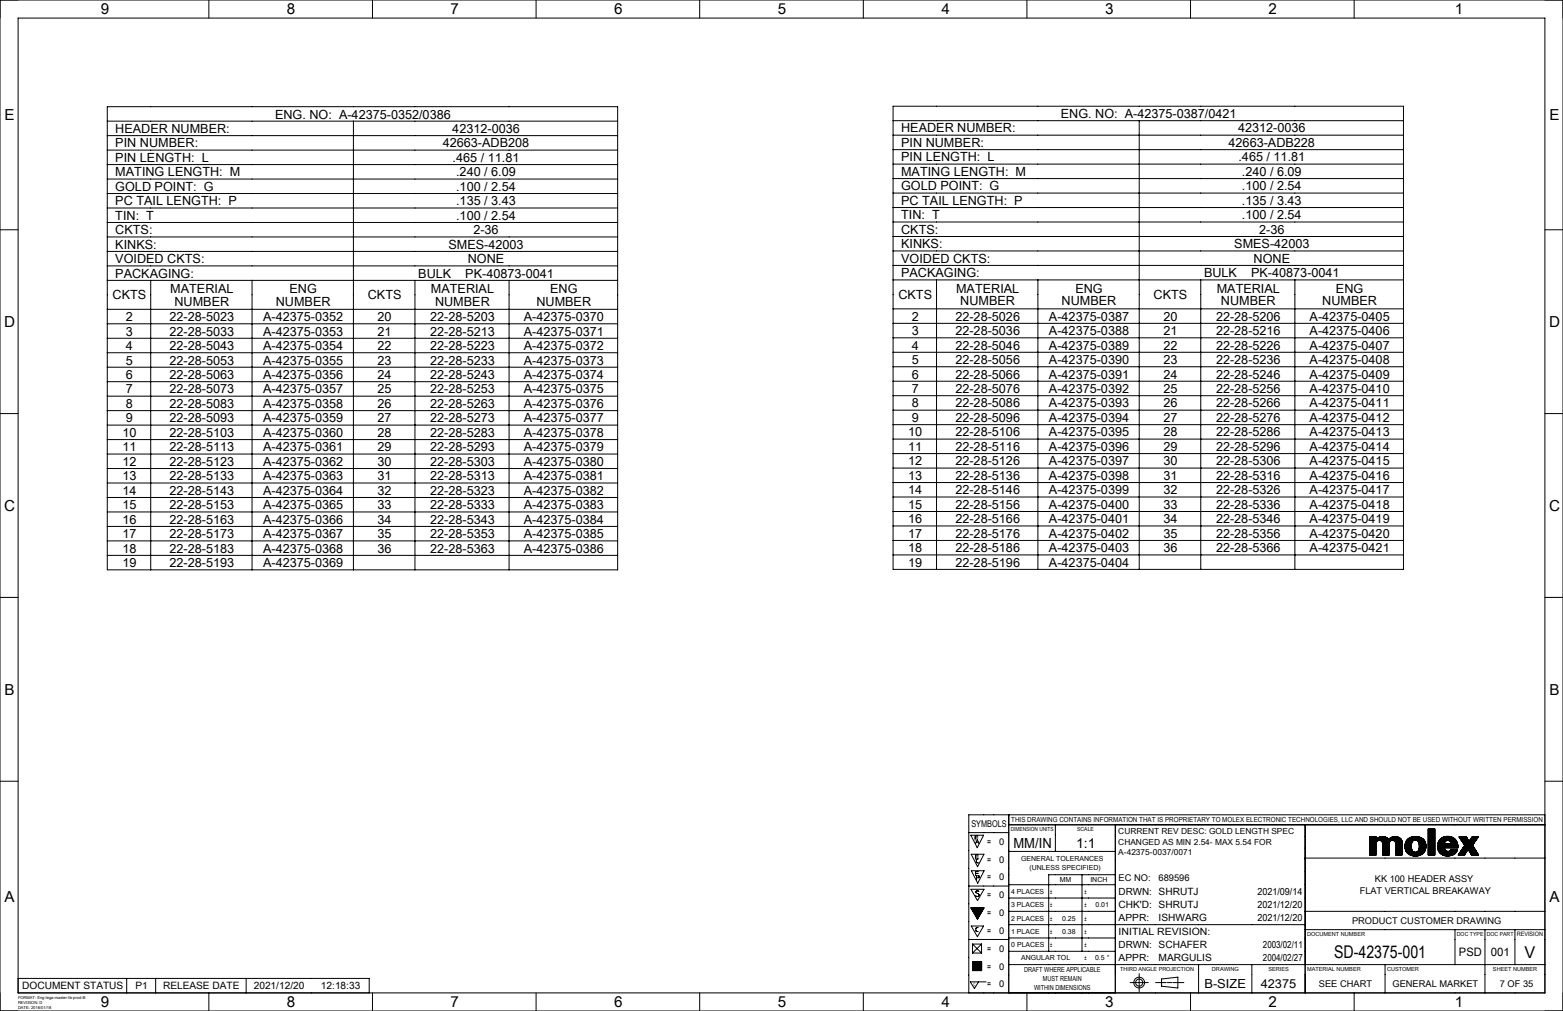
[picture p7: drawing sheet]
<svg xmlns="http://www.w3.org/2000/svg" width="432mm" height="279mm" viewBox="0 0 432 279" stroke-linecap="round" stroke-linejoin="round" font-family="sans-serif">
<g fill="none" stroke="#000" stroke-width=".28">
<path d="M0 0h431.8v279.4h-431.8zM5 5h421.8v269.4h-421.8zM57.7 0v5M102.9 0v5M148.1 0v5M193.3 0v5M238.5 0v5M283.7 0v5M328.9 0v5M374.1 0v5M29.6 29.5h141v128h-141zM29.6 33.5h141"/>
<path d="M29.6 37.5h141M97.6 33.5v124M246.7 29.4h141v128h-141zM246.7 33.4h141M246.7 37.4h141M314.7 33.4v124M29.6 41.5h141M29.6 45.5h141M29.6 49.5h141M29.6 53.5h141M29.6 57.5h141M246.7 41.4h141"/>
<path d="M246.7 45.4h141M246.7 49.4h141M246.7 53.4h141M246.7 57.4h141M0 63.5h5M29.6 61.5h141M29.6 65.5h141M29.6 69.5h141M29.6 73.5h141M29.6 77.5h141M41.6 77.5v80M69.6 77.5v80"/>
<path d="M114.6 77.5v80M140.6 77.5v80M246.7 61.4h141M246.7 65.4h141M246.7 69.4h141M246.7 73.4h141M246.7 77.4h141M258.7 77.4v80M286.7 77.4v80M331.7 77.4v80M357.7 77.4v80M426.8 63.5h5"/>
<path d="M29.6 85.5h141M29.6 89.5h141M29.6 93.5h141M29.6 97.5h141M246.7 85.4h141M246.7 89.4h141M246.7 93.4h141M246.7 97.4h141M0 114.3h5M29.6 101.5h141M29.6 105.5h141M29.6 109.5h141"/>
<path d="M29.6 113.5h141M29.6 117.5h141M246.7 101.4h141M246.7 105.4h141M246.7 109.4h141M246.7 113.4h141M246.7 117.4h141M426.8 114.3h5M29.6 137.5h141M29.6 121.5h141M29.6 125.5h141M29.6 129.5h141"/>
<path d="M29.6 133.5h141M246.7 121.4h141M246.7 125.4h141M246.7 129.4h141M246.7 133.4h141M246.7 137.4h141M29.6 141.5h141M29.6 145.5h141M29.6 149.5h141M29.6 153.5h141M246.7 141.4h141M246.7 145.4h141"/>
<path d="M246.7 149.4h141M246.7 153.4h141M0 165.1h5M426.8 165.1h5M0 215.9h5M426.8 215.9h5M267.6 230.1h11.1M268.2 230.8h3.5l-1.7 3.5zM268.3 236.1h3.5l-1.7 3.4zM269.4 231.6h.8M269.5 236.8h.7M269.5 233.1l.5-1.1 .4 1.1"/>
<path d="M269.7 232.8h.6M270.2 231.1h-.8v1.1M270.2 236.3h-.7v1.1M270.4 237.4h-.5l-.2 .3 .1 .6 .6 .2M278.7 225.2v49.2M278.7 227.9h148.1M278.7 235.3h29.4M291.6 227.9v7.4M308.1 227.9v46.5M360.6 227.9v46.5M360.6 237.1h66.2M378.4 236.3h1.8v-3.2a.89 .89 0 0 1 .9-.9 .89 .89 0 0 1 .9 .9v3.2"/>
<path d="M378.4 235.6l1.8-1.8-1.8 1.9M378.4 235.1l1.8-1.8-1.8 1.9M378.4 231.3h1.8M378.4 231.3v5M378.4 231.3h.1M378.5 231.3l-.1 .1M378.6 236.3l1.6-1.6-1.6 1.6M378.6 231.3l-.2 .2M378.7 231.3l-.3 .3M378.8 231.3l-.4 .4M378.9 231.3l-.5 .5M379.1 231.3l-.7 .7"/>
<path d="M379.2 231.3l-.8 .8M379.4 231.3l-1 1M379.5 231.3l-1.1 1.1M379.7 231.3l-1.3 1.3M379.8 231.3l-1.4 1.4M380 231.3l-1.6 1.6 1.6-1.6M380.1 231.3l-1.7 1.7M380.2 236.2l-.1 .1M380.2 236.1l-.2 .2M380.2 236l-.3 .3M380.2 235.9l-.4 .4M380.2 235.8l-.5 .5"/>
<path d="M380.2 235.7l-.5 .6 .5-.5M380.2 235.6l-.7 .7M380.2 235.5l-.8 .8M380.2 235.4l-.9 .9M380.2 235.3l-1 1M380.2 235.2l-1.1 1.1M380.2 235.1l-1.2 1.2M380.2 235l-1.3 1.3M380.2 234.8l-1.4 1.5 1.4-1.4M380.2 234.5l-1.8 1.8M380.2 234.4l-1.8 1.9M380.2 234.4l-1.8 1.8"/>
<path d="M380.2 234.2l-1.8 1.9M380.2 234.1l-1.8 1.9M380.2 234.1l-1.8 1.8M380.2 233.9l-1.8 1.9M380.2 233.6l-1.8 1.9M380.2 233.6l-1.8 1.8M380.2 233.5l-1.8 1.8M380.2 233.2l-1.8 1.8M380.2 231.3v.7a2.29 2.29 0 0 1 3.5 0M380.2 233l-1.8 1.9M380.2 231.9l-1.8 1.8M380.2 231.8l-1.8 1.8"/>
<path d="M380.2 231.7l-1.8 1.8M380.2 231.6l-1.8 1.9M380.2 231.5l-1.8 1.8M380.2 231.4l-1.8 1.8M380.2 231.3l-1.8 1.9M380.2 233l-1.8 1.8M380.3 232.8l-1.9 1.9M380.3 232.7l-1.9 1.9M380.6 231.6l-2.2 2.2M380.9 231.4l-2.5 2.5M381 231.4l-2.6 2.6M381.2 231.3l-2.8 2.8"/>
<path d="M381.4 231.2l-3 3M381.5 231.2l-3.1 3.1M381.6 231.2l-3.2 3.2M381.7 232.5l1.2-1.1-1.2 1.1M381.7 231.2l-3.3 3.3M381.8 231.2l-1.2 1.2M381.9 231.2l-1.2 1.1M382 236.3h1.8M382 231.2l-1.1 1.1M382.1 231.2l-1.1 1M382.2 231.2l-1.1 1M382.3 231.2l-1 1.1 1.1-1.1"/>
<path d="M382.4 236.3l1.4-1.3-1.3 1.3M382.7 231.3l-1.1 1.1 1-1.1-1.2 1M382.9 231.4l-1.1 1.2M383 231.5l-1.2 1.1M383.1 231.5l-1.2 1.2M383.1 231.5l-1.2 1.3M383.2 231.6l-1.3 1.3M383.3 236.3l.5-.4-.4 .4M383.3 231.7l-1.3 1.3M383.4 231.7l-1.4 1.5M383.5 231.8l-1.5 1.5M383.6 231.9l-1.6 1.6"/>
<path d="M383.6 231.9l-1.6 1.7M383.7 232l-1.7 1.6M383.8 233.1a.89 .89 0 0 1 .9-.9 .89 .89 0 0 1 .9 .9M383.8 236.2v.1M383.8 236.1l-.2 .2M383.8 236l-.3 .3M383.8 235.7l-.6 .6M383.8 235.6l-.7 .7M383.8 235.5l-.8 .8M383.8 235.4l-.9 .9M383.8 235.3l-1 1M383.8 235.2l-1.1 1.1"/>
<path d="M383.8 235.1l-1.2 1.2M383.8 234.8l-1.5 1.5M383.8 234.6l-1.7 1.7M383.8 234.5l-1.8 1.8M383.8 234.3l-1.8 1.9M383.8 234.2l-1.8 1.9M383.8 234.2l-1.8 1.8M383.8 234l-1.8 1.9M383.8 234l-1.8 1.8M383.8 233.9l-1.8 1.8M383.8 233.7l-1.8 1.9M383.8 233.7l-1.8 1.8"/>
<path d="M383.8 233.6l-1.8 1.8M383.8 233.4l-1.8 1.9M383.8 233.3l-1.8 1.9 1.8-1.8M383.8 233.1l-1.8 1.9M383.8 233.1l-1.8 1.8M383.8 233.1v3.2M383.8 232.9l-1.8 1.9M383.8 232.9l-1.8 1.8M384 232.6l-2 2.1M384.2 231.5l-2.2 2.3M384.5 231.4l-2.5 2.5M384.6 231.3l-2.6 2.6"/>
<path d="M384.8 231.3l-2.8 2.8M384.8 231.2l-2.8 2.9M385 231.2l-3 3M385 232.3l1.2-1-1.1 1.1M385.1 231.2l-3.1 3.2M385.2 231.2l-3.2 3.2M385.3 231.2l-3.3 3.3M385.5 231.2l-1.3 1.2M385.5 231.2l-1.1 1.1M385.6 236.3h1.7M385.6 233.1v3.2M385.6 231.2l-1.1 1.1"/>
<path d="M385.7 231.2l-1.1 1M385.8 231.2l-1.1 1M385.9 231.2l-1.1 1M385.9 231.2l-1 1.1M386 231.3l-1 1M386.2 231.3l-1 1.1M386.3 231.4l-1.1 1M386.4 231.4l-1.1 1M386.5 231.4l-1.1 1.2 1.1-1.1M386.5 236.3l.8-.8-.8 .8M386.6 231.5l-1.2 1.1M386.6 231.5l-1.1 1.2"/>
<path d="M386.7 231.6l-1.2 1.2M386.8 231.7l-1.2 1.2M386.8 231.7l-1.2 1.3M386.9 231.8l-1.3 1.3M387 231.8l.3 .8v3.7M387 231.8a2.3 2.3 0 0 0-3.3 .2M387 231.8l-1.4 1.5M387 231.9l-1.4 1.5M387.1 231.9l-1.5 1.5M387.1 232l-1.5 1.6M387.2 232l-1.6 1.7 1.6-1.6M387.2 232.2l-1.6 1.7"/>
<path d="M387.3 232.2l-1.7 1.8M387.3 232.3l-1.7 1.7M387.3 232.4l-1.7 1.8M387.3 232.5l-1.7 1.7M387.3 234.9l-1.3 1.4M387.3 234.8l-1.4 1.5M387.3 234.7l-1.6 1.6M387.3 234.6l-1.6 1.7M387.3 234.5l-1.7 1.8M387.3 234.4l-1.7 1.8M387.3 234.3l-1.7 1.8M387.3 234.2l-1.7 1.8"/>
<path d="M387.3 234.2l-1.7 1.7M387.3 234l-1.7 1.8M387.3 233.9l-1.7 1.8M387.3 233.9l-1.7 1.7M387.3 233.7l-1.7 1.8M387.3 233.6l-1.7 1.8M387.3 233.6l-1.7 1.7M387.3 233.4l-1.7 1.8M387.3 233.3l-1.7 1.8M387.3 233.3l-1.7 1.7M387.3 233.1l-1.7 1.8M387.3 233.1l-1.7 1.7"/>
<path d="M387.3 233l-1.7 1.8M387.3 232.8l-1.7 1.8M387.3 232.8l-1.7 1.7M387.3 232.7l-1.7 1.8M387.3 232.5l-1.7 1.8M387.3 236.3h.1M387.3 236.2l-.1 .1M387.3 236.1l-.2 .2M387.3 236l-.2 .3M387.3 235.9l-.4 .4M387.3 235.8l-.5 .5M387.3 235.7l-.6 .6"/>
<path d="M387.3 235.6l-.7 .7M387.3 235.3l-1 1M387.3 235.2l-1.1 1.1M387.3 235.1l-1.1 1.2M387.3 235l-1.3 1.3M388.5 235.3l.6 .7M389 231.8l-.3 .4M389.2 231.7l-.7 .7M389.3 236.1l.9-.9-.9 .9M389.5 231.5l-1.1 1.1M389.7 231.4l-1.4 1.4M389.8 231.4l-1.5 1.5"/>
<path d="M389.9 234l-1.4 1.4M389.9 233.9l-1.4 1.4M389.9 233.8l-1.4 1.5M389.9 233.7l-1.5 1.5M389.9 234.1l-1.3 1.4M389.9 234.2l-1.3 1.3M389.9 233.5l-1.5 1.6 1.5-1.5M389.9 234.3l-1.2 1.3M389.9 233.4l-1.6 1.6M389.9 234.4l-1.2 1.2M389.9 234.4l-1.2 1.3M389.9 233.3l-1.6 1.7"/>
<path d="M390 234.5l-1.2 1.2M390 231.3l-1.8 1.8M390 233.1l-1.7 1.8M390 234.6l-1.1 1.2 1.1-1.1M390 233l-1.7 1.8M390 234.7l-1.1 1.2M390 232.9l-1.8 1.8M390.1 234.8l-1.1 1.1M390.1 231.3l-1.9 1.9M390.1 234.9l-1.1 1M390.1 235l-1 1M390.1 232.7l-1.9 1.9"/>
<path d="M390.2 235.1l-1 1M390.2 231.3l-2 2M390.3 235.2l-.9 1M390.4 235.3l-.9 .9M390.4 231.2l-2.2 2.2M390.4 235.4l-.9 .8M390.4 231.2l-2.3 2.3M390.5 235.4l-.9 .9M390.5 235.4l-.8 .9M390.6 231.2l-2.5 2.4M390.6 235.5l-.9 .8M390.7 235.5l-.9 .9 1-.9"/>
<path d="M390.7 231.2l-2.6 2.6M390.8 231.2l-2.7 2.6M390.9 235.5l-1 .9M390.9 231.2l-2.8 2.8M390.9 235.5l-.9 .9M391 235.5l-.9 .9M391 231.2l-2.9 2.9M391.1 231.2l-3 2.9M391.2 235.5l-1 1M391.2 231.2l-3.1 3M391.2 235.5l-.9 1M391.3 231.2l-3.1 3.1"/>
<path d="M391.4 231.2l-3.2 3.2M391.4 235.4l-1.1 1.1M391.5 231.2l-3.3 3.3M391.6 232.4l1-.9-.9 .9M391.6 231.2l-1.1 1.1M391.7 231.2l-1 1M391.8 231.2l-.9 1M391.9 231.3l-1 .9M391.9 232.8a2.16 2.16 0 0 1-.6 2.7 .98 .98 0 0 1-1.2-.6M391.9 232.8a1.1 1.1 0 0 0-1.4-.5 1.1 1.1 0 0 0-.6 1.3l.2 1.3M391.9 231.3l-.8 .9M391.9 232.9l1.2-1.1-1.1 1.1"/>
<path d="M392 234.8l1.8-1.8-1.9 2M392 231.3l-.9 .9M392.1 234.4l1.6-1.6-1.7 1.7M392.1 233.3l1.3-1.2-1.3 1.3M392.1 231.3l-.9 .9M392.2 231.3l-.8 .9 .9-.8M392.5 231.5l-1.1 .8M392.7 231.6l-1 .9M392.7 231.6l-.9 .9M392.8 231.6l-1 1M392.9 231.7l-1 1 1-1M392.9 236l-1 .5-1.1 .1-1.7-.6"/>
<path d="M392.9 231.7l.7 .7M392.9 231.7a2.97 2.97 0 0 0-4.8 2.2l.4 1.4M393 231.7l-1.1 1.1M393.1 231.9l-1.1 1.1M393.2 231.9l-1.2 1.2M393.2 232l-1.2 1.2M393.3 232l-1.3 1.3M393.4 232.1l-1.3 1.4M393.5 232.2l-1.4 1.4M393.5 232.2l-1.4 1.5M393.5 235.4l-.6 .6M393.5 232.3l-1.4 1.5"/>
<path d="M393.6 232.4l-1.5 1.5M393.6 232.4a2.85 2.85 0 0 1-.7 3.6M393.6 232.4l-1.5 1.6M393.6 232.5l-1.5 1.6M393.7 235.2l-1 1M393.7 232.6l-1.6 1.6M393.7 232.6l-1.6 1.7M393.7 235.1l-1.2 1.1M393.8 232.9l-1.8 1.8M393.8 234.9l-1.5 1.4M393.8 234.8l-1.6 1.6M393.8 233.1l-2 2.1"/>
<path d="M393.9 234.6l-1.9 1.8M393.9 233.1l-3.4 3.4 1.1-1.2M393.9 233.2l-3.3 3.4M393.9 234.5l-2 2M393.9 233.3l-3.2 3.3M393.9 234.4l-2.1 2.1M393.9 233.4l-3.2 3.2M393.9 234.3l-2.2 2.2M393.9 233.5l-3.1 3.1M393.9 233.6l-3 3M393.9 234.1l-2.4 2.5M393.9 233.6l-2.9 3"/>
<path d="M394 234.1l-2.6 2.5M394 233.8l-2.9 2.8M394 233.9l-2.7 2.7M394 233.9l-2.8 2.7M394.6 234.8l1.8-1.7-1.8 1.8M394.6 233.4l1.8-1.7-1.8 1.9M394.6 229.5l.4-.4-.4 .5M394.6 229.1v7.2M394.6 229.1h1.8M394.6 229.1h.1M394.7 229.1l-.1 .2M394.8 229.1l-.2 .2"/>
<path d="M394.8 229.1l-.2 .3M394.9 229.1l-.3 .3M395.1 229.1l-.5 .6M395.2 229.1l-.6 .6M395.3 229.1l-.7 .8M395.4 229.1l-.8 .9M395.5 229.1l-.9 .9M395.6 229.1l-1 1.1M395.7 229.1l-1.1 1.2M395.8 229.1l-1.2 1.2M395.9 229.1l-1.3 1.3M396 229.1l-1.4 1.4"/>
<path d="M396.1 229.1l-1.5 1.5M396.2 229.1l-1.6 1.6M396.3 229.1l-1.7 1.7M396.4 236.2l-.2 .1M396.4 236l-.3 .3M396.4 235.9l-.4 .4M396.4 235.8l-.5 .5M396.4 235.7l-.6 .6M396.4 235.6l-.7 .7M396.4 235.5l-.8 .8M396.4 235.4l-.9 .9M396.4 235.3l-1 1"/>
<path d="M396.4 235.2l-1.1 1.1M396.4 235l-1.3 1.3M396.4 234.9l-1.4 1.4M396.4 234.7l-1.6 1.6M396.4 234.6l-1.7 1.7M396.4 234.4l-1.8 1.9M396.4 234.3l-1.8 1.9M396.4 234.3l-1.8 1.8M396.4 234.1l-1.8 1.9M396.4 234.1l-1.8 1.8M396.4 234l-1.8 1.8M396.4 233.8l-1.8 1.9"/>
<path d="M396.4 233.8l-1.8 1.8M396.4 233.7l-1.8 1.8M396.4 233.5l-1.8 1.9M396.4 233.5l-1.8 1.8M396.4 233.4l-1.8 1.8M396.4 233.3l-1.8 1.8M396.4 233.2l-1.8 1.9M396.4 232.9l-1.8 1.9M396.4 232.8l-1.8 1.8M396.4 232.7l-1.8 1.8M396.4 232.6l-1.8 1.9M396.4 232.5l-1.8 1.8"/>
<path d="M396.4 232.4l-1.8 1.8M396.4 232.3l-1.8 1.9M396.4 232.2l-1.8 1.8M396.4 232.1l-1.8 1.9M396.4 232l-1.8 1.9M396.4 231.9l-1.8 1.8M396.4 231.8l-1.8 1.9M396.4 231.5l-1.8 1.9M396.4 231.3l-1.8 2 1.8-1.9M396.4 231.2l-1.8 1.9M396.4 231.1l-1.8 1.9M396.4 231l-1.8 1.9"/>
<path d="M396.4 230.9l-1.8 1.9M396.4 230.8l-1.8 1.9M396.4 230.7l-1.8 1.9M396.4 230.6l-1.8 1.9M396.4 230.4l-1.8 2 1.8-1.9M396.4 230.4l-1.8 1.8M396.4 230.2l-1.8 1.9M396.4 230.1l-1.8 1.9M396.4 229.9l-1.8 2 1.8-1.8M396.4 229.8l-1.8 1.9M396.4 229.8l-1.8 1.8M396.4 229.6l-1.8 1.9"/>
<path d="M396.4 229.5l-1.8 1.9M396.4 229.5l-1.8 1.8M396.4 229.3l-1.8 1.9M396.4 229.3l-1.8 1.8M396.4 229.2l-1.8 1.8M396.4 229.1l-1.8 1.8M396.4 229.1v7.2h-1.8M397.1 234.2a2.92 2.92 0 0 0 2.5 2.3 2.92 2.92 0 0 0 3-1.7M397.3 232.7l-.2 1.5M398.2 231.6l-.6 .6M398.5 231.4l-1.1 1.1M398.8 231.3l-1.5 1.5"/>
<path d="M398.9 231.3l-1.6 1.6M399 231.2l-1.7 1.8M399.1 233.1l-1.8 1.9 1.8-1.8M399.1 234.4l-1.3 1.3 1.3-1.2M399.1 233l-1.8 1.9M399.1 232.9l-1.8 1.9M399.1 234.5l-1.2 1.3M399.1 234.6l-1.1 1.3 1.2-1.2M399.2 232.7l-2 2M399.2 234.8l-1.2 1.1M399.2 233.3l-1.8 1.8M399.2 231.2l-2 2"/>
<path d="M399.2 234.8l-1.1 1.2M399.3 234.9l-1.2 1.1M399.3 231.2l-2.1 2.1M399.3 234.9l-1.1 1.1M399.4 235l-1.1 1.1M399.4 233.3l-2 1.9M399.4 232.5a.9 .9 0 0 1 1-.1 .9 .9 0 0 1 .5 .9h-1.8zM399.4 235.1l-1.1 1M399.4 231.2l-2.2 2.2M399.5 233.3l-2 2 2-2M399.5 235.1l-1.1 1.1M399.5 231.2l-2.4 2.3"/>
<path d="M399.6 235.2l-1.1 1M399.6 231.1l-2.5 2.5M399.7 233.3l-2.2 2.1M399.7 231.1l-2.6 2.7M399.8 233.3l-2.2 2.2M399.8 235.3l-1.2 1M399.8 231.1l-2.7 2.7M399.9 235.3l-1.1 1.1M399.9 231.1l-2.8 2.8M400 233.3l-2.3 2.3M400 235.3l-1.2 1.1M400 231.1l-2.9 3"/>
<path d="M400.1 235.3l-1.2 1.1M400.1 233.3l-2.4 2.3M400.1 231.1l-3 3M400.1 233.3l-2.4 2.4M400.1 235.3l-1.1 1.1M400.2 231.1l-3.1 3.1M400.3 233.3l-1.1 1M400.3 235.3l-1.3 1.2M400.3 233.3l-1 1M400.3 231.2l-3.1 3.1M400.4 231.2l-3.2 3.2M400.4 233.3l-1.1 1"/>
<path d="M400.5 231.2l-3.3 3.3M400.5 235.1l-1.4 1.4M400.6 233.3l-1.1 1M400.6 233.3l-1 1 1.1-1M400.6 231.2l-3.4 3.4M400.7 234.3l1.7-1.7-1.7 1.7M400.7 235l.2-.2-1.7 1.7M400.7 231.2l-1.2 1.2M400.8 231.2l-1.1 1.1M400.8 233l1.2-1.1-1.1 1.2M400.9 231.3a2.8 2.8 0 0 0-3.6 1.4M400.9 231.3l.7 .3 .8 .9"/>
<path d="M400.9 231.3l-1.1 1M401 231.3l-1.1 1M401 231.3l-.9 1M401 234.8l-1.7 1.7M401.1 231.3l-1 1M401.1 234.8l-1.7 1.7M401.1 231.4l-.9 .9M401.1 234.3l1.5-1.4-1.4 1.4M401.2 234.8l-1.7 1.7M401.2 231.4l-.9 .9M401.3 231.4l-1 .9M401.3 234.8l-1.7 1.7"/>
<path d="M401.3 231.5l-.8 .9 .9-.9M401.4 234.8l-1.7 1.7M401.5 234.8l-1.8 1.7M401.5 231.5l-1 1M401.5 231.6l-.9 .9M401.6 231.6l-1 1M401.6 234.8l-1.8 1.7M401.7 234.8l-1.7 1.7M401.7 231.7l-1 .9M401.7 231.7l-1 1M401.8 231.7l-1 1.1M401.8 234.8l-1.8 1.7"/>
<path d="M401.8 231.8l-1 1M401.9 231.8l-1.1 1.1M401.9 234.8l-1.8 1.7M401.9 231.9l-1.1 1.1M402 234.8l-1.7 1.7 1.8-1.7M402.1 232l-2.3 2.3M402.1 232.1l-2.2 2.2M402.1 234.8l-1.6 1.7M402.2 232.2l-2.1 2.1M402.3 232.3l-2.1 2M402.3 234.8l-1.8 1.7M402.3 232.3l-1.9 2"/>
<path d="M402.3 235.5l-.4 .5M402.3 232.4l-1.9 1.9M402.4 232.5l-1.9 1.8M402.4 234.8l-1.7 1.7M402.4 232.5l.4 1.8M402.4 235.4l-.7 .7M402.4 234.8l-1.6 1.6M402.5 232.7l-1.7 1.6M402.5 232.7l-1.6 1.6M402.5 235.3l-.9 .9M402.5 232.8l-1.5 1.5M402.6 234.8l-1.7 1.6"/>
<path d="M402.6 235.1l-1.2 1.2M402.6 233l-1.3 1.3M402.6 235l-1.3 1.3M402.6 234.8l-1.5 1.6M402.6 233.1l-1.2 1.2M402.7 233.1l-1.2 1.2M402.7 233.2l-1.1 1.1M402.7 234.3h.1M402.7 233.3l-1 1M402.7 233.4l-.9 .9M402.7 233.5l-.8 .8M402.7 233.5l-.7 .8"/>
<path d="M402.8 233.6l-.7 .7M402.8 233.7l-.6 .6M402.8 233.8l-.5 .5M402.8 233.9l-.4 .4M402.8 234l-.3 .3M402.8 234.1l-.2 .2M402.8 234.3h-3.7a.92 .92 0 0 0 .6 .9 .92 .92 0 0 0 1.1-.4h1.8M402.8 236.3h1.8M403 236.1l4.9-4.8-5 5M403.1 231.3h2M403.1 231.3l1.6 2.3-1.9 2.7M403.1 231.3h.1"/>
<path d="M403.2 231.3v.1M403.4 231.3l-.2 .2M403.4 231.3l-.2 .2 .3-.2M403.6 231.3l-.3 .3M403.7 231.3l-.4 .3M403.8 231.3l-.4 .4M403.9 234.7l3.5-3.4-3.6 3.6M404 231.3l-.6 .5M404.1 231.3l-.6 .6 .6-.6M404.3 231.3l-.7 .7M404.4 233.2l1.2-1.1-1.2 1.2M404.4 231.3l-.8 .8"/>
<path d="M404.6 231.3l-.9 .9M404.6 233.5l1.2-1.1-1.2 1.2M404.6 236.3l1-1.6 .9 1.6M404.6 236.2v.1M404.7 231.3l-1 .9M404.7 236.1l-.2 .2M404.7 231.3l-1 1M404.8 235.9l-.3 .4M404.9 231.3l-1.1 1.1M404.9 235.8l-.5 .5M405 231.3l-1.1 1.2M405.1 231.3l.7 1.2 .9-1.2"/>
<path d="M405.1 231.3l-1.2 1.2M405.1 235.5l-.8 .8M405.1 231.4l-1.2 1.2M405.2 231.4l-1.2 1.2M405.2 231.5l-1.2 1.2M405.2 235.3l-1 1M405.3 231.7l-1.2 1M405.3 231.7l-1.1 1.2M405.4 231.8l-1.2 1.2M405.4 235l-1.3 1.3M405.4 231.9l-1.1 1.1M405.5 231.9l-1.2 1.2"/>
<path d="M405.5 232l-1.1 1.2M405.6 232.1l-1.1 1.2M405.7 232.2l-1.2 1.2M405.7 232.3l-1.2 1.2M405.7 235l1.2-1.2-1.1 1.2M405.8 232.4l-1.3 1.4M406.1 235.5l1.2-1.1-1.2 1.2M406.4 236l1.2-1.1-1.2 1.2M406.4 231.8l.5-.5-.7 .6M406.5 236.3h2M406.7 231.3h1.7l-1.6 2.3M406.7 231.3v.1"/>
<path d="M406.8 231.3l-.3 .3M406.8 233.6l1.7 2.7M406.8 233.6l-1.1 1.2 1.2-1.1M406.9 233.7l-1.2 1.2M407 233.9l-1.2 1.2M407 231.3l-1 1M407 234l-1.1 1.1M407.1 234l-1.2 1.2M407.1 231.3l-2.7 2.6M407.1 234.1l-1.1 1.2 1.1-1.2M407.2 236.3l.8-.8-.8 .8M407.2 234.2l-1.2 1.2"/>
<path d="M407.2 231.3l-3 3M407.2 234.3l-1.1 1.2M407.2 233l-3.2 3.3 3.1-3.1M407.3 234.4l-1.2 1.2M407.4 234.5l-1.2 1.2M407.4 234.6l-1.1 1.2 1.1-1.2M407.5 234.7l-1.2 1.2M407.5 231.3l-3.9 3.9M407.5 234.7l-1.2 1.3M407.5 232.6l-3.7 3.7M407.6 231.3l-4.2 4.1M407.6 234.9l-1.2 1.2"/>
<path d="M407.6 236.3l.6-.5-.5 .5M407.6 235l-1.1 1.2M407.7 231.3l-4.5 4.5M407.7 235l-1.2 1.3M407.7 235.1l-1.1 1.2M407.8 235.1l-1.2 1.2M407.8 232.2l-4.1 4.1M407.8 235.2l-1.1 1.1M407.9 235.3l-1 1M407.9 235.4l-.9 .9M407.9 232l-4.3 4.3M408 231.3l-5.1 5"/>
<path d="M408 235.6l-.7 .7M408.1 235.6l-.7 .7M408.1 236.3l.2-.2-.2 .2M408.1 231.3l-5.1 5M408.1 235.7l-.6 .6M408.2 231.3l-5 5M408.2 236.3l.2-.1-.2 .1M408.2 235.9l-.4 .4M408.2 235.9l-.3 .4M408.3 236l-.3 .3 .3-.3M408.3 231.3l-5.1 5M408.4 231.4l-4.9 4.9 4.7-4.7"/>
<path d="M408.4 236.2l-.1 .1M408.4 231.3l-5.1 5M408.4 236.2v.1M408.4 236.3h.1M426.8 225.2h-159.2v49.2M267.6 244.9h11.1M267.6 259.6h11.1M268.2 250.9h3.7l-1.9 3.2zM268.2 245.8h3.7l-1.9 3.1zM268.3 255.9h3.4l-1.7 3zM268.3 240.6h3.6l-1.8 3.5zM268.4 250.9l-.1 .1"/>
<path d="M268.6 250.9l-.2 .2M268.9 250.9l-.4 .4M269.2 250.9l-.6 .6M269.5 250.9l-.8 .8M269.5 241.4h.8M269.7 250.9l-.9 .9M269.8 242.6h.6l.1-.5-.7-.1v1.1M270 250.9l-1.1 1.1M270.3 256.3l-.5 .1-.2 .3 .1 .6 .6 .1M270.3 250.9l-1.3 1.3M270.3 253.6l-.3 .3M270.3 240.9h-.8v1.1"/>
<path d="M270.4 246.4a.42 .42 0 0 0-.5-.2 .42 .42 0 0 0-.2 .5l.6 .3a.48 .48 0 0 1-.1 .8 .48 .48 0 0 1-.7-.3M270.6 250.9l-1.5 1.5M270.7 253l-.8 .8M270.8 250.9l-1.6 1.6M271 252.3l-1.2 1.3M271.1 250.9l-1.8 1.8M271.4 250.9l-2 2M271.4 251.7l-1.7 1.7M271.7 250.9l-2.2 2.2M271.8 251l-2.2 2.2M278.7 251.9h29.4M278.7 255.5h81.9"/>
<path d="M278.7 244.5h29.4M278.7 248.2h29.4M278.7 259.2h29.4M298.9 241.7v21.2M308.1 241.7h-18.4v21.2M360.6 251.9h66.2M360.6 256.9h66.2M402 256.9v9.7M410.2 256.9v17.5M418.5 256.9v9.7M5 270.4h97v4M35 270.4v4"/>
<path d="M43 270.4v4M57.7 274.4v5M68 270.4v4M102.9 274.4v5M148.1 274.4v5M193.3 274.4v5M238.5 274.4v5M268.7 260.9h2.5M268.7 260.9v2.5M268.7 263.4h2.5M268.7 260.9l2.5 2.5M268.7 266.6h2.5"/>
<path d="M268.7 265.8h2.5v2.4h-2.5zM268.7 266.5h2.5M268.7 266.2h2.5M268.7 268.1h2.5M268.7 266.7h2.5M268.7 267h2.5M268.7 267.7h2.5M268.7 268.2h2.5M268.7 265.8h2.5M268.7 268h2.5M268.7 267.1h2.5M268.7 265.9h2.5"/>
<path d="M268.7 267.8h2.5M268.7 266.9h2.5M268.7 266.4h2.5M268.7 267.3h2.5M268.7 266.8h2.5M268.7 266.3h2.5M268.7 267.9h2.5M268.7 266h2.5M268.7 267.6h2.5M268.7 267.2h2.5M268.7 267.5h2.5M268.7 267.4h2.5"/>
<path d="M268.7 266.1h2.5M270.3 271.3l-1.1 1.9-1.2-1.9h4.4M271.2 260.9v2.5M271.2 260.9l-2.5 2.5M278.7 266.6h148.1M278.7 262.9h29.4M283.7 274.4v5M312.2 271.5h2M314.4 271.5h.7M314.7 269v2M314.7 271.2v.7M314.7 272.1v1.9"/>
<path d="M315.3 271.5h1.9M319.2 271.5h3M320.9 270.5l4.5-.5v3l-4.5-.5zM322.5 271.5h1.3M324.1 271.5h2.9M328.9 274.4v5M331.1 266.6v7.8M345.8 266.6v7.8M374.1 274.4v5M382.6 266.6v7.8"/>
<circle cx="314.7" cy="271.5" r="1.5"/>
<circle cx="314.7" cy="271.5" r="1"/>
</g>
<text font-size="4.8" x="368.6" y="264.8">SD-42375-001</text>
<text font-size="4.5" x="421.2" y="264.7">V</text>
<g font-size="4.2">
<text x="27.8" y="4">9</text>
<text x="79.3" y="4">8</text>
<text x="124.5" y="4">7</text>
<text x="169.7" y="4">6</text>
<text x="214.9" y="4">5</text>
<text x="260.1" y="4">4</text>
<text x="305.3" y="4">3</text>
<text x="350.5" y="4">2</text>
<text x="401.9" y="4">1</text>
<text x="1.3" y="33.3">E</text>
<text x="428.1" y="33.3">E</text>
<text x="1.1" y="90.4">D</text>
<text x="427.9" y="90.4">D</text>
<text x="1.1" y="141.2">C</text>
<text x="427.9" y="141.2">C</text>
<text x="1.3" y="192">B</text>
<text x="428.1" y="192">B</text>
<text x="1.3" y="249.2">A</text>
<text x="428.1" y="249.2">A</text>
<text x="27.8" y="278.4">9</text>
<text x="79.3" y="278.4">8</text>
<text x="124.5" y="278.4">7</text>
<text x="169.7" y="278.4">6</text>
<text x="214.9" y="278.4">5</text>
<text x="260.1" y="278.4">4</text>
<text x="305.3" y="278.4">3</text>
<text x="350.5" y="278.4">2</text>
<text x="401.9" y="278.4">1</text>
</g>
<g font-size="3.9">
<text x="280" y="234.4">MM/IN</text>
<text x="297.3" y="234.4">1:1</text>
</g>
<g font-size="3.5">
<text x="76" y="32.8">ENG. NO: A-42375-0352/0386</text>
<text x="293.1" y="32.6">ENG. NO: A-42375-0387/0421</text>
<text x="31.9" y="40.7">PIN NUMBER:</text>
<text x="31.9" y="36.7">HEADER NUMBER:</text>
<text x="122.3" y="40.7">42663-ADB208</text>
<text x="125" y="36.7">42312-0036</text>
<text x="248.9" y="40.6">PIN NUMBER:</text>
<text x="248.9" y="36.6">HEADER NUMBER:</text>
<text x="339.4" y="40.6">42663-ADB228</text>
<text x="342" y="36.6">42312-0036</text>
<text x="31.9" y="44.8">PIN LENGTH: L</text>
<text x="125.1" y="44.7">.465 / 11.81</text>
<text x="248.9" y="44.6">PIN LENGTH: L</text>
<text x="342.1" y="44.6">.465 / 11.81</text>
<text x="31.9" y="52.8">GOLD POINT: G</text>
<text x="31.9" y="48.8">MATING LENGTH: M</text>
<text x="126" y="48.7">.240 / 6.09</text>
<text x="126" y="52.7">.100 / 2.54</text>
<text x="248.9" y="52.6">GOLD POINT: G</text>
<text x="248.9" y="48.6">MATING LENGTH: M</text>
<text x="343.1" y="48.6">.240 / 6.09</text>
<text x="343.1" y="52.6">.100 / 2.54</text>
<text x="31.9" y="56.8">PC TAIL LENGTH: P</text>
<text x="126" y="56.7">.135 / 3.43</text>
<text x="248.9" y="56.6">PC TAIL LENGTH: P</text>
<text x="343.1" y="56.6">.135 / 3.43</text>
<text x="31.9" y="60.7">TIN: T</text>
<text x="31.9" y="64.8">CKTS:</text>
<text x="126" y="60.7">.100 / 2.54</text>
<text x="130.8" y="64.7">2-36</text>
<text x="248.9" y="60.6">TIN: T</text>
<text x="248.9" y="64.6">CKTS:</text>
<text x="343.1" y="60.6">.100 / 2.54</text>
<text x="347.9" y="64.6">2-36</text>
<text x="31.9" y="68.8">KINKS:</text>
<text x="123.9" y="68.8">SMES-42003</text>
<text x="248.9" y="68.6">KINKS:</text>
<text x="341" y="68.6">SMES-42003</text>
<text x="31.9" y="76.8">PACKAGING:</text>
<text x="31.9" y="72.8">VOIDED CKTS:</text>
<text x="115.5" y="76.7">BULK</text>
<text x="128.6" y="76.7">PK-40873-0041</text>
<text x="129.2" y="72.8">NONE</text>
<text x="248.9" y="76.6">PACKAGING:</text>
<text x="248.9" y="72.6">VOIDED CKTS:</text>
<text x="332.6" y="76.6">BULK</text>
<text x="345.6" y="76.6">PK-40873-0041</text>
<text x="346.3" y="72.6">NONE</text>
<text x="31.1" y="82.8">CKTS</text>
<text x="47" y="81">MATERIAL</text>
<text x="80" y="81">ENG</text>
<text x="101.6" y="82.8">CKTS</text>
<text x="119" y="81">MATERIAL</text>
<text x="152" y="81">ENG</text>
<text x="248.2" y="82.6">CKTS</text>
<text x="264.1" y="80.9">MATERIAL</text>
<text x="297.1" y="80.9">ENG</text>
<text x="318.7" y="82.6">CKTS</text>
<text x="336.1" y="80.9">MATERIAL</text>
<text x="369.1" y="80.9">ENG</text>
<text x="34.8" y="88.7">2</text>
<text x="46.8" y="88.7">22-28-5023</text>
<text x="48.2" y="84.5">NUMBER</text>
<text x="72.7" y="88.7">A-42375-0352</text>
<text x="76.2" y="84.5">NUMBER</text>
<text x="104.3" y="88.7">20</text>
<text x="118.8" y="88.7">22-28-5203</text>
<text x="120.2" y="84.5">NUMBER</text>
<text x="144.7" y="88.7">A-42375-0370</text>
<text x="148.2" y="84.5">NUMBER</text>
<text x="251.9" y="88.6">2</text>
<text x="263.9" y="88.6">22-28-5026</text>
<text x="265.3" y="84.3">NUMBER</text>
<text x="289.8" y="88.6">A-42375-0387</text>
<text x="293.3" y="84.4">NUMBER</text>
<text x="321.4" y="88.6">20</text>
<text x="335.9" y="88.6">22-28-5206</text>
<text x="337.3" y="84.3">NUMBER</text>
<text x="361.8" y="88.6">A-42375-0405</text>
<text x="365.3" y="84.4">NUMBER</text>
<text x="34.8" y="92.7">3</text>
<text x="46.8" y="92.7">22-28-5033</text>
<text x="72.7" y="92.7">A-42375-0353</text>
<text x="104.3" y="92.7">21</text>
<text x="118.8" y="92.7">22-28-5213</text>
<text x="144.7" y="92.7">A-42375-0371</text>
<text x="251.9" y="92.6">3</text>
<text x="263.9" y="92.6">22-28-5036</text>
<text x="289.8" y="92.6">A-42375-0388</text>
<text x="321.4" y="92.6">21</text>
<text x="335.9" y="92.6">22-28-5216</text>
<text x="361.8" y="92.6">A-42375-0406</text>
<text x="34.8" y="96.7">4</text>
<text x="34.8" y="100.7">5</text>
<text x="46.8" y="96.7">22-28-5043</text>
<text x="46.8" y="100.7">22-28-5053</text>
<text x="72.7" y="96.7">A-42375-0354</text>
<text x="72.7" y="100.7">A-42375-0355</text>
<text x="104.3" y="96.7">22</text>
<text x="104.3" y="100.7">23</text>
<text x="118.8" y="96.7">22-28-5223</text>
<text x="118.8" y="100.7">22-28-5233</text>
<text x="144.7" y="96.7">A-42375-0372</text>
<text x="144.7" y="100.7">A-42375-0373</text>
<text x="251.9" y="96.6">4</text>
<text x="251.9" y="100.6">5</text>
<text x="263.9" y="96.6">22-28-5046</text>
<text x="263.9" y="100.6">22-28-5056</text>
<text x="289.8" y="96.6">A-42375-0389</text>
<text x="289.8" y="100.6">A-42375-0390</text>
<text x="321.4" y="96.6">22</text>
<text x="321.4" y="100.6">23</text>
<text x="335.9" y="96.6">22-28-5226</text>
<text x="335.9" y="100.6">22-28-5236</text>
<text x="361.8" y="96.6">A-42375-0407</text>
<text x="361.8" y="100.6">A-42375-0408</text>
<text x="34.8" y="104.7">6</text>
<text x="46.8" y="104.7">22-28-5063</text>
<text x="72.7" y="104.7">A-42375-0356</text>
<text x="104.3" y="104.7">24</text>
<text x="118.8" y="104.7">22-28-5243</text>
<text x="144.7" y="104.7">A-42375-0374</text>
<text x="251.9" y="104.6">6</text>
<text x="263.9" y="104.6">22-28-5066</text>
<text x="289.8" y="104.6">A-42375-0391</text>
<text x="321.4" y="104.6">24</text>
<text x="335.9" y="104.6">22-28-5246</text>
<text x="361.8" y="104.6">A-42375-0409</text>
<text x="34.8" y="108.7">7</text>
<text x="34.8" y="112.7">8</text>
<text x="46.8" y="108.7">22-28-5073</text>
<text x="46.8" y="112.7">22-28-5083</text>
<text x="72.7" y="108.7">A-42375-0357</text>
<text x="72.7" y="112.7">A-42375-0358</text>
<text x="104.3" y="108.7">25</text>
<text x="104.3" y="112.7">26</text>
<text x="118.8" y="108.7">22-28-5253</text>
<text x="118.8" y="112.7">22-28-5263</text>
<text x="144.7" y="108.7">A-42375-0375</text>
<text x="144.7" y="112.7">A-42375-0376</text>
<text x="251.9" y="108.6">7</text>
<text x="251.9" y="112.6">8</text>
<text x="263.9" y="108.6">22-28-5076</text>
<text x="263.9" y="112.6">22-28-5086</text>
<text x="289.8" y="108.6">A-42375-0392</text>
<text x="289.8" y="112.6">A-42375-0393</text>
<text x="321.4" y="108.6">25</text>
<text x="321.4" y="112.6">26</text>
<text x="335.9" y="108.6">22-28-5256</text>
<text x="335.9" y="112.6">22-28-5266</text>
<text x="361.8" y="108.6">A-42375-0410</text>
<text x="361.8" y="112.6">A-42375-0411</text>
<text x="34.8" y="116.7">9</text>
<text x="46.8" y="116.7">22-28-5093</text>
<text x="72.7" y="116.7">A-42375-0359</text>
<text x="104.3" y="116.7">27</text>
<text x="118.8" y="116.7">22-28-5273</text>
<text x="144.7" y="116.7">A-42375-0377</text>
<text x="251.9" y="116.6">9</text>
<text x="263.9" y="116.6">22-28-5096</text>
<text x="289.8" y="116.6">A-42375-0394</text>
<text x="321.4" y="116.6">27</text>
<text x="335.9" y="116.6">22-28-5276</text>
<text x="361.8" y="116.6">A-42375-0412</text>
<text x="33.8" y="120.7">10</text>
<text x="33.8" y="124.7">11</text>
<text x="46.8" y="120.7">22-28-5103</text>
<text x="46.8" y="124.7">22-28-5113</text>
<text x="72.7" y="120.7">A-42375-0360</text>
<text x="72.7" y="124.7">A-42375-0361</text>
<text x="104.3" y="120.7">28</text>
<text x="104.3" y="124.7">29</text>
<text x="118.8" y="120.7">22-28-5283</text>
<text x="118.8" y="124.7">22-28-5293</text>
<text x="144.7" y="120.7">A-42375-0378</text>
<text x="144.7" y="124.7">A-42375-0379</text>
<text x="250.9" y="120.6">10</text>
<text x="250.9" y="124.6">11</text>
<text x="263.9" y="120.6">22-28-5106</text>
<text x="263.9" y="124.6">22-28-5116</text>
<text x="289.8" y="120.6">A-42375-0395</text>
<text x="289.8" y="124.6">A-42375-0396</text>
<text x="321.4" y="120.6">28</text>
<text x="321.4" y="124.6">29</text>
<text x="335.9" y="120.6">22-28-5286</text>
<text x="335.9" y="124.6">22-28-5296</text>
<text x="361.8" y="120.6">A-42375-0413</text>
<text x="361.8" y="124.6">A-42375-0414</text>
<text x="33.8" y="128.7">12</text>
<text x="46.8" y="128.7">22-28-5123</text>
<text x="72.7" y="128.7">A-42375-0362</text>
<text x="104.3" y="128.7">30</text>
<text x="118.8" y="128.7">22-28-5303</text>
<text x="144.7" y="128.7">A-42375-0380</text>
<text x="250.9" y="128.6">12</text>
<text x="263.9" y="128.6">22-28-5126</text>
<text x="289.8" y="128.6">A-42375-0397</text>
<text x="321.4" y="128.6">30</text>
<text x="335.9" y="128.6">22-28-5306</text>
<text x="361.8" y="128.6">A-42375-0415</text>
<text x="33.8" y="132.7">13</text>
<text x="33.8" y="136.7">14</text>
<text x="46.8" y="132.7">22-28-5133</text>
<text x="46.8" y="136.7">22-28-5143</text>
<text x="72.7" y="132.7">A-42375-0363</text>
<text x="72.7" y="136.7">A-42375-0364</text>
<text x="104.3" y="132.7">31</text>
<text x="104.3" y="136.7">32</text>
<text x="118.8" y="132.7">22-28-5313</text>
<text x="118.8" y="136.7">22-28-5323</text>
<text x="144.7" y="132.7">A-42375-0381</text>
<text x="144.7" y="136.7">A-42375-0382</text>
<text x="250.9" y="132.6">13</text>
<text x="250.9" y="136.6">14</text>
<text x="263.9" y="132.6">22-28-5136</text>
<text x="263.9" y="136.6">22-28-5146</text>
<text x="289.8" y="132.6">A-42375-0398</text>
<text x="289.8" y="136.6">A-42375-0399</text>
<text x="321.4" y="132.6">31</text>
<text x="321.4" y="136.6">32</text>
<text x="335.9" y="132.6">22-28-5316</text>
<text x="335.9" y="136.6">22-28-5326</text>
<text x="361.8" y="132.6">A-42375-0416</text>
<text x="361.8" y="136.6">A-42375-0417</text>
<text x="33.8" y="140.7">15</text>
<text x="46.8" y="140.7">22-28-5153</text>
<text x="72.7" y="140.7">A-42375-0365</text>
<text x="104.3" y="140.7">33</text>
<text x="118.8" y="140.7">22-28-5333</text>
<text x="144.7" y="140.7">A-42375-0383</text>
<text x="250.9" y="140.6">15</text>
<text x="263.9" y="140.6">22-28-5156</text>
<text x="289.8" y="140.6">A-42375-0400</text>
<text x="321.4" y="140.6">33</text>
<text x="335.9" y="140.6">22-28-5336</text>
<text x="361.8" y="140.6">A-42375-0418</text>
<text x="33.8" y="144.7">16</text>
<text x="33.8" y="148.7">17</text>
<text x="46.8" y="144.7">22-28-5163</text>
<text x="46.8" y="148.7">22-28-5173</text>
<text x="72.7" y="144.7">A-42375-0366</text>
<text x="72.7" y="148.7">A-42375-0367</text>
<text x="104.3" y="144.7">34</text>
<text x="104.3" y="148.7">35</text>
<text x="118.8" y="144.7">22-28-5343</text>
<text x="118.8" y="148.7">22-28-5353</text>
<text x="144.7" y="144.7">A-42375-0384</text>
<text x="144.7" y="148.7">A-42375-0385</text>
<text x="250.9" y="144.6">16</text>
<text x="250.9" y="148.6">17</text>
<text x="263.9" y="144.6">22-28-5166</text>
<text x="263.9" y="148.6">22-28-5176</text>
<text x="289.8" y="144.6">A-42375-0401</text>
<text x="289.8" y="148.6">A-42375-0402</text>
<text x="321.4" y="144.6">34</text>
<text x="321.4" y="148.6">35</text>
<text x="335.9" y="144.6">22-28-5346</text>
<text x="335.9" y="148.6">22-28-5356</text>
<text x="361.8" y="144.6">A-42375-0419</text>
<text x="361.8" y="148.6">A-42375-0420</text>
<text x="33.8" y="152.7">18</text>
<text x="46.8" y="152.7">22-28-5183</text>
<text x="72.7" y="152.7">A-42375-0368</text>
<text x="104.3" y="152.7">36</text>
<text x="118.8" y="152.7">22-28-5363</text>
<text x="144.7" y="152.7">A-42375-0386</text>
<text x="250.9" y="152.6">18</text>
<text x="263.9" y="152.6">22-28-5186</text>
<text x="289.8" y="152.6">A-42375-0403</text>
<text x="321.4" y="152.6">36</text>
<text x="335.9" y="152.6">22-28-5366</text>
<text x="361.8" y="152.6">A-42375-0421</text>
<text x="33.8" y="156.7">19</text>
<text x="46.8" y="156.7">22-28-5193</text>
<text x="72.7" y="156.7">A-42375-0369</text>
<text x="250.9" y="156.6">19</text>
<text x="263.9" y="156.6">22-28-5196</text>
<text x="289.8" y="156.6">A-42375-0404</text>
<text x="332.7" y="273">B-SIZE</text>
</g>
<text font-size="3.4" x="348.3" y="273">42375</text>
<g font-size="3.2">
<text x="403.1" y="264.3">PSD</text>
<text x="411.9" y="264.3">001</text>
</g>
<g font-size="2.8">
<text x="309" y="251">CHK'D: SHRUTJ</text>
<text x="320.1" y="254.6">ISHWARG</text>
<text x="309" y="258.3">INITIAL REVISION:</text>
<text x="320.1" y="265.7">MARGULIS</text>
<text x="6.1" y="273.4">DOCUMENT STATUS</text>
<text x="37.4" y="273.4">P1</text>
<text x="45" y="273.4">RELEASE DATE</text>
<text x="70.1" y="273.4">2021/12/20</text>
<text x="88.7" y="273.4">12:18:33</text>
</g>
<g font-size="2.7">
<text x="309" y="247.3">DRWN: SHRUTJ</text>
<text x="347.4" y="247.3">2021/09/14</text>
<text x="347.4" y="250.9">2021/12/20</text>
<text x="309" y="254.6">APPR:</text>
<text x="347.4" y="254.6">2021/12/20</text>
<text x="309" y="262">DRWN: SCHAFER</text>
<text x="348.9" y="262">2003/02/11</text>
<text x="309" y="265.7">APPR:</text>
<text x="348.9" y="265.7">2004/02/27</text>
</g>
<g font-size="2.6">
<text x="268.4" y="228.6">SYMBOLS</text>
<text x="272.7" y="233.5">=</text>
<text x="276" y="233.5">0</text>
<text x="272.7" y="238.4">=</text>
<text x="276" y="238.4">0</text>
<text x="272.7" y="243.3">=</text>
<text x="276" y="243.3">0</text>
<text x="309" y="243.6">EC NO:</text>
<text x="320.1" y="243.6">689596</text>
<text x="379.8" y="243.8">KK 100 HEADER ASSY</text>
<text x="272.7" y="248.2">=</text>
<text x="276" y="248.3">0</text>
<text x="375.6" y="247.1">FLAT VERTICAL BREAKAWAY</text>
<text x="272.7" y="253.2">=</text>
<text x="276" y="253.2">0</text>
<text x="373.5" y="255.3">PRODUCT CUSTOMER DRAWING</text>
<text x="272.7" y="258.1">=</text>
<text x="272.7" y="263">=</text>
<text x="276" y="258.1">0</text>
<text x="276" y="263">0</text>
<text x="272.7" y="267.9">=</text>
<text x="276" y="267.9">0</text>
<text x="272.7" y="272.9">=</text>
<text x="276" y="272.9">0</text>
<text x="364.3" y="272.8">SEE CHART</text>
<text x="384.7" y="272.8">GENERAL MARKET</text>
<text x="414.3" y="272.8">7 OF 35</text>
</g>
<g font-size="2.3">
<text x="308.9" y="230.5">CURRENT REV DESC: GOLD LENGTH SPEC</text>
<text x="308.9" y="233.4">CHANGED AS MIN 2.54- MAX 5.54 FOR</text>
<text x="308.9" y="236.3">A-42375-0037/0071</text>
</g>
<g font-size="1.9">
<text x="279.4" y="227.3">THIS DRAWING CONTAINS INFORMATION THAT IS PROPRIETARY TO MOLEX ELECTRONIC TECHNOLOGIES, LLC AND SHOULD NOT BE USED WITHOUT WRITTEN PERMISSION</text>
<text x="282.1" y="238">GENERAL TOLERANCES</text>
<text x="284.4" y="240.4">(UNLESS SPECIFIED)</text>
<text x="292.8" y="243.8">MM</text>
<text x="301.2" y="243.8">INCH</text>
<text x="279.4" y="247">4 PLACES</text>
<text x="279.4" y="250.7">3 PLACES</text>
<text x="290.1" y="247">±</text>
<text x="290.1" y="250.7">±</text>
<text x="299.6" y="247">±</text>
<text x="299.6" y="250.7">±</text>
<text x="302.6" y="250.7">0.01</text>
<text x="279.4" y="254.4">2 PLACES</text>
<text x="290.1" y="254.4">±</text>
<text x="293.4" y="254.4">0.25</text>
<text x="299.6" y="254.4">±</text>
<text x="279.4" y="258.1">1 PLACE</text>
<text x="279.4" y="261.8">0 PLACES</text>
<text x="290.1" y="258.1">±</text>
<text x="290.1" y="261.7">±</text>
<text x="293.4" y="258.1">0.38</text>
<text x="299.6" y="258.1">±</text>
<text x="299.6" y="261.7">±</text>
<text x="282.1" y="265.4">ANGULAR TOL</text>
<text x="282.9" y="268.7">DRAFT WHERE APPLICABLE</text>
<text x="299.6" y="265.4">±</text>
<text x="302.5" y="265.4">0.5 °</text>
<text x="285.7" y="273.6">WITHIN DIMENSIONS</text>
<text x="288.1" y="271.2">MUST REMAIN</text>
</g>
<text font-size="1.7" x="419" y="258.6">REVISION</text>
<g font-size="1.5">
<text x="279.2" y="229.6">DIMENSION UNITS</text>
<text x="297.6" y="229.6">SCALE</text>
<text x="361.1" y="258.6">DOCUMENT NUMBER</text>
<text x="402.5" y="258.6">DOC TYPE</text>
<text x="410.8" y="258.6">DOC PART</text>
<text x="309.5" y="268.3">THIRD ANGLE PROJECTION</text>
<text x="334.8" y="268.3">DRAWING</text>
<text x="350.4" y="268.3">SERIES</text>
<text x="361.1" y="268.2">MATERIAL NUMBER</text>
<text x="383.2" y="268.3">CUSTOMER</text>
<text x="412.5" y="268.3">SHEET NUMBER</text>
</g>
<text font-size="1.3" x="268.9" y="272.5">C</text>
<g font-size="1.1">
<text x="5" y="276">FORMAT: Eng-lega-master-tb-prod-B</text>
<text x="5" y="277.4">REVISION: D</text>
<text x="5" y="278.8">DATE: 2018/01/18</text>
</g>
</svg>
